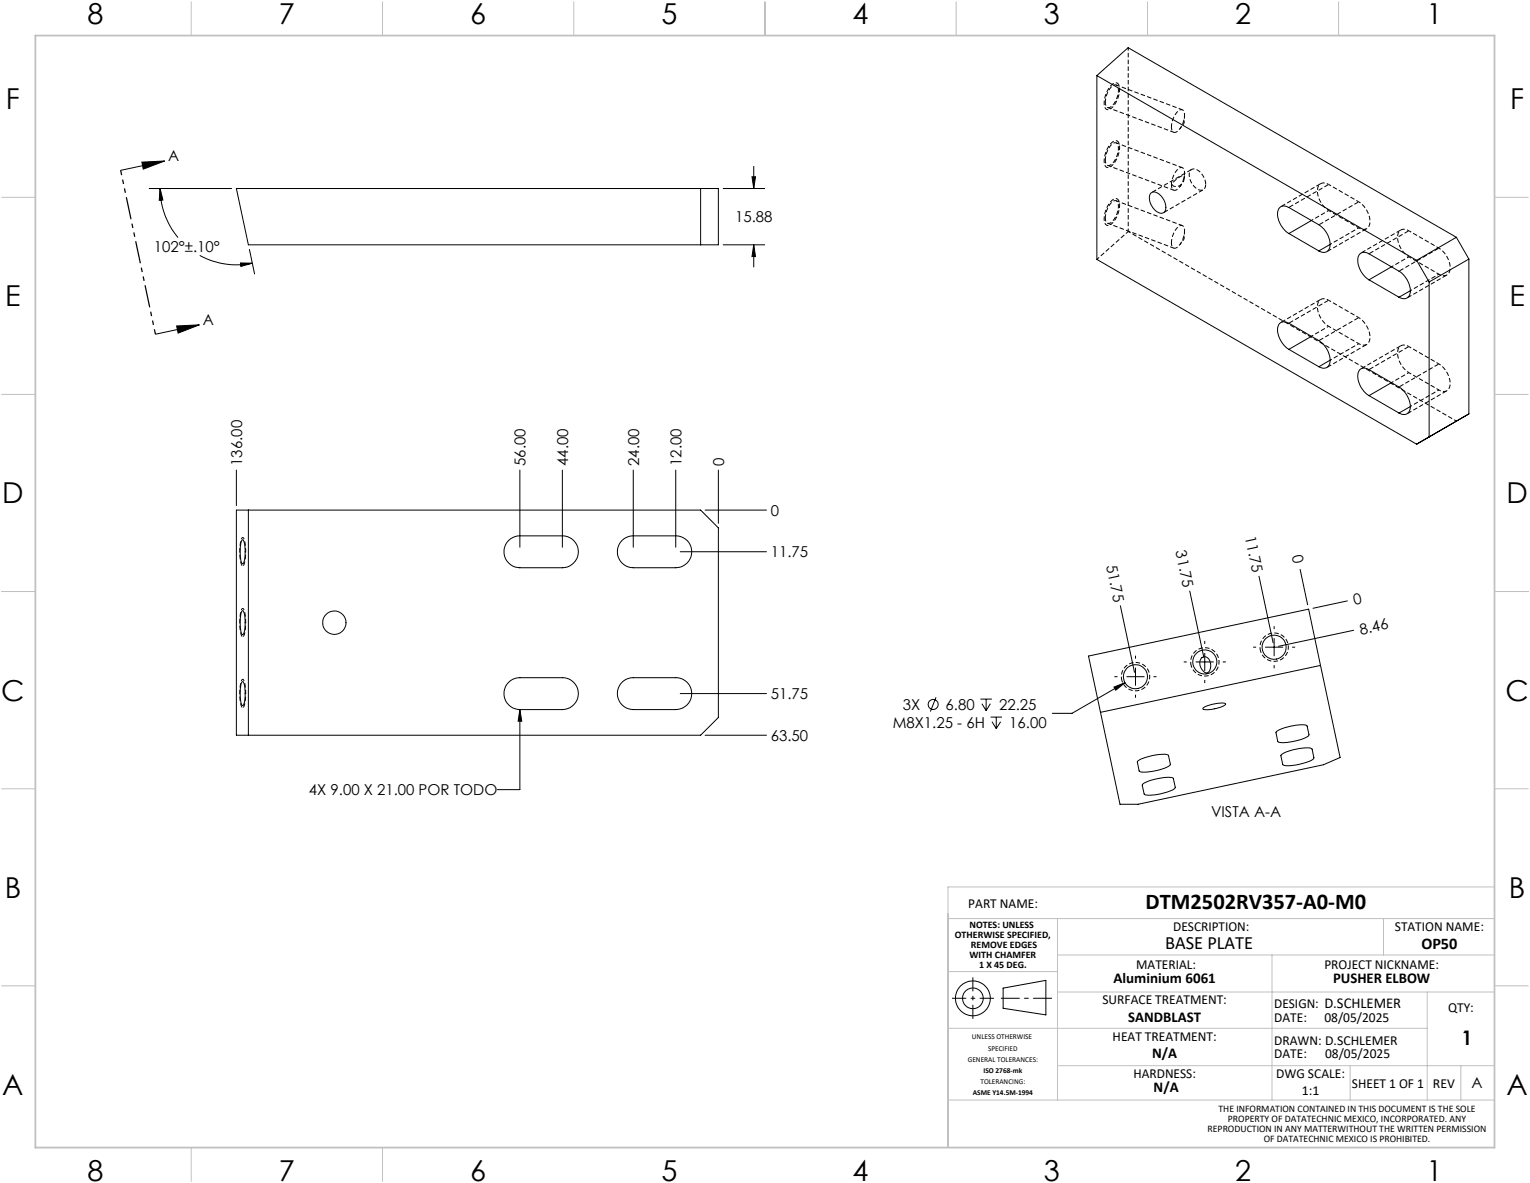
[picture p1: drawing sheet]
<svg xmlns="http://www.w3.org/2000/svg" width="432mm" height="334mm" viewBox="0 0 432 334" stroke-linecap="round" stroke-linejoin="round" font-family="sans-serif">
<g fill="none" stroke="#000" stroke-width=".28">
<path d="M309.6 21.3v51.9l90.2 52.1 14.7-8.6v-43.6M309.6 21.3l90.2 52.1M309.6 21.3l8.8-7.8 92.6 53.4M40 45.7l6.5-.3-6.1 2.3zM42 53.2h23.4M45.2 53.2l.8 3.2-1.1 .1zM45.2 53.2a21.7 21.7 0 0 0 5 13.8M46.5 45.4l-12.5 2.7M66.7 53.2h136v15.8h-132.6zM197.7 53.2v15.8M204 53.2h11.9M212.2 49.9h1l-.5 3.3z"/>
<path d="M212.7 46.8v6.4M324.8 54.5a2.19 2.19 0 0 1 3 .9 3.6 3.6 0 0 1 .7 4.5 2.72 2.72 0 0 1-3.4-1.8 3.3 3.3 0 0 1-.3-3.6zM56.4 72a21.7 21.7 0 0 0 14.8 2.2M67.9 74.2h3.3l-3.2 1zM70.4 70.3l1.5 7M204 69h11.9M212.7 69l.5 3.4h-1zM212.7 69v6.4M363.7 65.9a6.6 6.6 0 0 1-3-6.6 1.87 1.87 0 0 1 3-.8l8.5 4.9a6.6 6.6 0 0 1 3 6.6 1.9 1.9 0 0 1-3 .8M363.7 65.9l8.5 4.9M370.1 62.2l-6.4 3.7M375.4 68.9l-3.2 1.9"/>
<path d="M386.4 78.9a6.6 6.6 0 0 1-3.1-6.5 1.87 1.87 0 0 1 3.1-.8l8.4 4.9a6.6 6.6 0 0 1 3.1 6.6 1.87 1.87 0 0 1-3.1 .7M386.4 78.9l8.4 4.9M392.7 75.3l-6.3 3.6M399.8 73.4l3.5 6.1M403.3 79.5v43.7M411 66.9l-11.2 6.5M411 66.9l3.5 6.2M414.5 73.1l-11.2 6.4M49.8 91.9l6.5-.3-6 2.4zM56.3 91.6l-12.4 2.7M363.7 98.5a6.6 6.6 0 0 1-3-6.5 1.9 1.9 0 0 1 3-.8l8.5 4.9a6.6 6.6 0 0 1 3 6.5 1.9 1.9 0 0 1-3 .8M363.7 98.5l8.5 4.9"/>
<path d="M370.1 94.9l-6.4 3.6M398 82l-3.2 1.8M375.4 101.6l-3.2 1.8M386.4 111.6a6.6 6.6 0 0 1-3.1-6.6 1.87 1.87 0 0 1 3.1-.7l8.4 4.9a6.6 6.6 0 0 1 3.1 6.5 1.86 1.86 0 0 1-3.1 .8M386.4 111.6l8.4 4.9M392.7 107.9l-6.3 3.7M398 114.7l-3.2 1.8M66.7 132.6v10M146.7 132.6v21.8M158.7 132.6v21.8M178.7 132.6v21.8M190.7 132.6v21.8"/>
<path d="M202.7 132.6v15M66.7 143.9h131l5 5v53.5l-5 5h-131zM68.4 152.3l.1-.1a7.3 7.3 0 0 1 .6 5.1l-.3 1.3-.3 .4a8.2 8.2 0 0 1-.6-5.6zM70.1 143.9v63.5M143.5 152.4l.6-.4a4.5 4.5 0 0 1 2.6-.9h12a4.5 4.5 0 0 1 4.5 4.5 4.5 4.5 0 0 1-4.5 4.5h-12a4.5 4.5 0 0 1-4.1-2.7 4.5 4.5 0 0 1 .9-5zM175.5 152.4l.6-.4a4.5 4.5 0 0 1 2.6-.9h12a4.5 4.5 0 0 1 4.5 4.5 4.5 4.5 0 0 1-4.5 4.5h-12a4.5 4.5 0 0 1-4.1-2.8 4.5 4.5 0 0 1 .9-4.9zM192 155.6h24.3M199 143.9h17.3M68.4 172.3l.1-.1a7.3 7.3 0 0 1 .6 5.1l-.3 1.3-.3 .4a8.2 8.2 0 0 1-.6-5.6zM316.2 170.9l4 18.7M335.8 166.7l4 18.8M355.3 162.5l4 18.8"/>
<path d="M359.6 176.6v.9M359.6 180v5.1M366.9 160.6l2.1 10M380.3 169.5l-9.7 2.1M382 177.8l-21.2 4.5M68.2 192.4l.3-.2a5.3 5.3 0 0 1 .7 4 3.6 3.6 0 0 1-.7 2.8 5.7 5.7 0 0 1-.7-4zM143.5 192.5a4.2 4.2 0 0 1 3.2-1.4h12a4.5 4.5 0 0 1 4.5 4.5 4.5 4.5 0 0 1-4.5 4.5h-12a4.5 4.5 0 0 1-4.1-2.7 4.5 4.5 0 0 1 .9-4.9zM175.5 192.5a4.2 4.2 0 0 1 3.2-1.4h12a4.5 4.5 0 0 1 4.5 4.5 4.5 4.5 0 0 1-4.5 4.5h-12a4.5 4.5 0 0 1-4.1-2.8 4.5 4.5 0 0 1 .9-4.8zM192 195.6h24.3M264.2 196.7l-1.6 4M276.7 197.2h3.2M277.1 198.5l1.2 1.9"/>
<path d="M278.3 197.2v3.2M279.5 198.5l-1.2 1.9M314.4 193.8l3.1-1.2-2.6 2.1zM314.5 190.9h.9M317.5 192.6l-15 8.6h-5.5M317.9 190.9h5.1M320.5 184.9v.9M320.5 188.3v5.1M320.5 195.9v.9M325.5 190.9h.9M334.1 186.7h.8M337.5 186.7h5"/>
<path d="M339.2 185.5a1.46 1.46 0 0 1 2.2 .8 2.67 2.67 0 0 1-.7 3.5h-.2a2.83 2.83 0 0 1-1.3-4.3zM339.7 199.6l1-.5 2.1-.6a4.3 4.3 0 0 1 3.1 0 5.1 5.1 0 0 1-3.7 1.5 3.5 3.5 0 0 1-2.8-.1zM340 180.8v.8M340 184.2v5M340 191.8v.9M345.1 186.7h.9M353.7 182.5h.8M357 182.5h5.1M359.6 187.6v.9M364.7 182.5h.8M372.7 187.7l-62.1 13.2M372.7 187.7l-3.4-15.9-62.1 13.2 3.4 15.9"/>
<path d="M372.7 187.7l5.5 26-4.7 2-52.3 11.1h-5.1l-5.5-25.9M146.7 200.1l.5 3.3h-1zM146.7 200.1v22.6h-6.3M199 207.4h17.3M279.6 202.3h3.2M280 203.6l1.2 1.9M281.2 202.3v3.2M282.4 203.6l-1.2 1.9M321.1 214.6a14.4 14.4 0 0 1 8.4-1.7l.3 .2 .5 2.5a6.3 6.3 0 0 1-4.2 1.8 8.8 8.8 0 0 1-4.5 .2l-.6-2.6zM360.1 206.5a12.9 12.9 0 0 1 8.7-1.8l.6 2.5a6.3 6.3 0 0 1-4.2 1.9 8.8 8.8 0 0 1-4.5 .1zM361.6 212.8a14.5 14.5 0 0 1 8.4-1.7l.3 .2 .5 2.6a14.1 14.1 0 0 1-7.8 2.1l-1-.4-.5-2.4zM322.5 221.2a14.9 14.9 0 0 1 8.4-1.8l.3 .2 .4 2.6a12 12 0 0 1-6.8 2.1l-1.8-.2-.6-2.6z"/>
<path d="M283.1 278.7l12.1-2.2v9.8l-12.1-1.9z"/>
<circle cx="94.4" cy="175.6" r="3.3"/>
<circle cx="263.4" cy="198.7" r="1.4"/>
<circle cx="320.4" cy="190.9" r="3.4"/>
<circle cx="340" cy="186.7" r="3.4"/>
<circle cx="359.6" cy="182.6" r="3.4"/>
<circle cx="274.6" cy="281.6" r="4.9"/>
<circle cx="274.6" cy="281.6" r="2.91"/>
</g>
<g fill="none" stroke="#000" stroke-width=".28" stroke-dasharray="1.3 .6" stroke-dashoffset=".7" stroke-linecap="butt">
<path d="M313.8 30.4a6.8 6.8 0 0 0 1.8-6.7 1.32 1.32 0 0 0-2.1 .5 6.7 6.7 0 0 0-1.5 6.3l.8 .4 1-.5M313.8 46.7a6.8 6.8 0 0 0 1.8-6.6 1.32 1.32 0 0 0-2.1 .4 6.7 6.7 0 0 0-1.5 6.4l.8 .4 1-.6M375 52a1.94 1.94 0 0 0-2.3-.2 1.94 1.94 0 0 0-.9 2.1 7 7 0 0 0 3.2 5.5M375 59.4l-4.9 2.8M313.8 63.1a6.8 6.8 0 0 0 1.8-6.7 1.32 1.32 0 0 0-2.1 .4 6.7 6.7 0 0 0-1.5 6.4l.8 .4 1-.5M383.5 64.3a1.94 1.94 0 0 0 2.2 .2 1.94 1.94 0 0 0 .9-2.1 7 7 0 0 0-3.1-5.5M397.6 65.1a1.94 1.94 0 0 0-2.2-.2 1.94 1.94 0 0 0-1 2 7 7 0 0 0 3.2 5.5M397.6 72.4l-4.9 2.8M406.1 77.3a1.94 1.94 0 0 0 2.2 .3 1.94 1.94 0 0 0 1-2.1 7 7 0 0 0-3.2-5.5M375 84.7a1.94 1.94 0 0 0-2.3-.2 1.94 1.94 0 0 0-.9 2 7 7 0 0 0 3.2 5.5M375 92l-4.9 2.8M383.5 96.9a1.94 1.94 0 0 0 2.2 .3 1.94 1.94 0 0 0 .9-2.1 7 7 0 0 0-3.1-5.5"/>
<path d="M397.6 97.7a1.94 1.94 0 0 0-2.2-.2 1.94 1.94 0 0 0-1 2.1 7 7 0 0 0 3.2 5.5M397.6 105.1l-4.9 2.8M406.1 110a1.94 1.94 0 0 0 2.2 .2 1.94 1.94 0 0 0 1-2 7 7 0 0 0-3.2-5.6"/>
</g>
<g fill="none" stroke="#000" stroke-width=".28" stroke-dasharray="1.3 .6" stroke-dashoffset="-.1" stroke-linecap="butt">
<path d="M328.4 60l11.2-6.5M336.3 47.8l-11.2 6.5M340.3 52a4.3 4.3 0 0 0-3.6-4.3 2.03 2.03 0 0 0-.9 2.9 3.7 3.7 0 0 0 3.6 3l.5-.4 .4-1.2M363.8 58.5l11.2-6.5M372.7 51.8l-11.2 6.5M372.2 63.4l11.3-6.5M374.5 71l11.2-6.5M386.4 71.6l11.2-6.5M394.9 76.5l11.2-6.5M395.4 64.9l-11.3 6.4M363.8 91.2l11.2-6.5M372.2 96.1l11.3-6.5"/>
<path d="M372.7 84.5l-11.2 6.4M395.4 97.5l-11.3 6.5M397.1 84l11.2-6.4M374.5 103.6l11.2-6.4M386.4 104.2l11.2-6.5M394.9 109.1l11.2-6.5M397.1 116.7l11.2-6.5"/>
</g>
<path d="M383.5 56.9l-8.5-4.9M318.4 65.3l92.6 53.5M383.5 64.3l-8.5-4.9M406.1 70l-8.5-4.9M406.1 77.3l-8.5-4.9M383.5 89.6l-8.5-4.9M383.5 96.9l-8.5-4.9M406.1 102.6l-8.5-4.9M406.1 110l-8.5-4.9M316.6 191.7a4 4 0 0 1 5-4.7 4 4 0 0 1 1.7 6.7 4 4 0 0 1-6.7-1.7v-.3M336.1 187.5a4 4 0 0 1 5.1-4.6 4 4 0 0 1 1.7 6.6 4 4 0 0 1-6.7-1.7l-.1-.3M355.7 183.4a4 4 0 0 1 5-4.7 4 4 0 0 1 1.7 6.7 4 4 0 0 1-6.6-1.8l-.1-.2" fill="none" stroke="#000" stroke-width=".28" stroke-dasharray="1.3 .6" stroke-dashoffset=".5" stroke-linecap="butt"/>
<path d="M311.9 28.8a5.2 5.2 0 0 1 2.8-4.9l.3 .1a2.67 2.67 0 0 1 .4 3.1 4.4 4.4 0 0 1-2.5 3.3l-.7-.4-.3-1.2M330.6 35.8a5.2 5.2 0 0 1 2.8-4.9h.2a2.67 2.67 0 0 1 .5 3.2 4.4 4.4 0 0 1-2.6 3.3l-.6-.5-.3-1.1M311.9 45.1a5.2 5.2 0 0 1 2.8-4.9l.3 .1a2.67 2.67 0 0 1 .4 3.1 4.4 4.4 0 0 1-2.5 3.3l-.7-.4-.3-1.2M330.6 52.1a5.2 5.2 0 0 1 2.8-4.9l.2 .1a2.67 2.67 0 0 1 .5 3.1 4.4 4.4 0 0 1-2.6 3.3l-.6-.4-.3-1.2M311.9 61.4a5.2 5.2 0 0 1 2.8-4.8h.3a2.67 2.67 0 0 1 .4 3.2 4.4 4.4 0 0 1-2.5 3.2l-.7-.4-.3-1.2M330.6 68.4a5.2 5.2 0 0 1 2.8-4.8h.2a2.67 2.67 0 0 1 .5 3.2 4.4 4.4 0 0 1-2.6 3.2l-.6-.4-.3-1.2" fill="none" stroke="#000" stroke-width=".28" stroke-dasharray="1.3 .6" stroke-dashoffset=".3" stroke-linecap="butt"/>
<path d="M318.4 13.4v51.9M334.2 50.6l-.2-1a4 4 0 0 0-3.1 2.6 2.08 2.08 0 0 0 3.3-1.6M309.6 73.2l8.8-7.9" fill="none" stroke="#000" stroke-width=".28" stroke-dasharray="1.3 .6" stroke-dashoffset=".4" stroke-linecap="butt"/>
<path d="M312.6 30.3l18.7 7M333.7 31l-18.7-7M312.6 46.7l18.7 6.9M333.7 47.3l-18.7-7M312.6 63l18.7 7M333.7 63.6l-18.7-7" fill="none" stroke="#000" stroke-width=".28" stroke-dasharray="1.3 .6" stroke-dashoffset=".2" stroke-linecap="butt"/>
<path d="M333 36.4l1.2-1.6M334.2 34.8l.1-2M333 52.7l.7-.9M334.2 50.2l.1-1.1M333 69l1.2-1.6M334.2 67.4l.1-2" fill="none" stroke="#000" stroke-width=".28" stroke-dasharray="1.3 .6" stroke-dashoffset=".6" stroke-linecap="butt"/>
<path d="M375.4 68.9l8.1-4.6M398 82l8.1-4.7M375.4 101.6l8.1-4.7M398 114.6l8.1-4.6" fill="none" stroke="#000" stroke-width=".28" stroke-dasharray="1.3 .6" stroke-dashoffset=".8" stroke-linecap="butt"/>
<path d="M68.5 159.6a7.4 7.4 0 0 1-.8-5.1 3.3 3.3 0 0 1 .9-2.9 10.5 10.5 0 0 1 .5 6.6l-.3 1-.3 .4M68.5 179.6a7.4 7.4 0 0 1-.8-5.1 3.3 3.3 0 0 1 .9-2.9 10.5 10.5 0 0 1 .5 6.6l-.3 1-.3 .4M68.5 199.6a7.4 7.4 0 0 1-.8-5.1 3.3 3.3 0 0 1 .9-2.9 10.5 10.5 0 0 1 .5 6.6l-.3 1-.3 .4" fill="none" stroke="#000" stroke-width=".28" stroke-dasharray="1.3 .6" stroke-dashoffset="-.2" stroke-linecap="butt"/>
<path d="M34 48l9.9 46.3" fill="none" stroke="#000" stroke-width=".35" stroke-dasharray="6.3 1.3 1.3 1.3 1.3 1.3" stroke-dashoffset="4.9" stroke-linecap="butt"/>
<path d="M268.7 281.6h11.8" fill="none" stroke="#000" stroke-width=".28" stroke-dasharray="15.2 1.3 1.3 1.3" stroke-dashoffset="11.2" stroke-linecap="butt"/>
<path d="M274.6 287.4v-11.7" fill="none" stroke="#000" stroke-width=".28" stroke-dasharray="15.2 1.3 1.3 1.3" stroke-dashoffset="11.3" stroke-linecap="butt"/>
<path d="M282.5 281.6h14.4" fill="none" stroke="#000" stroke-width=".28" stroke-dasharray="15.2 1.3 1.3 1.3" stroke-dashoffset="10" stroke-linecap="butt"/>
<g fill="none" stroke="#c0c0c0" stroke-width=".28">
<path d="M54 .5v9.5M107.9 .5v9.5M161.9 .5v9.5M215.9 .5v9.5M269.8 .5v9.5M323.8 .5v9.5M377.8 .5v9.5M.5 55.6h9.5M421.8 55.6h9.5M.5 111.2h9.5M421.8 111.2h9.5M.5 166.8h9.5"/>
<path d="M421.8 166.8h9.5M.5 222.5h9.5M421.8 222.5h9.5M267.5 259.1h154.3M298.4 259.1v51.2M390.5 259.1v10.3M421.8 250.2h-154.3v73.5M.5 278.1h9.5M267.5 274h30.9M298.4 269.4h123.4M298.4 279.8h123.4M359 269.4v40.9"/>
<path d="M402.8 279.8v30.5M421.8 278.1h9.5M267.5 290h135.3M267.5 310.3h154.3M298.4 300.6h123.4M381 300.6v9.7M402.8 300.6h.1M412.3 300.6v9.7M54 323.7v9.5M107.9 323.7v9.5M379.9 323.7v.1"/>
</g>
<path d="M10 10h411.8v313.7h-411.8z" fill="none" stroke="#c0c0c0" stroke-width=".5"/>
<g fill="#000">
<path d="M314.4 193.8l3.1-1.2-2.6 2.1zM146.7 200.1l.5 3.3h-1z"/>
<path d="M40 45.7l6.5-.3-6.1 2.3zM49.8 91.9l6.5-.3-6 2.4z"/>
<path d="M212.2 49.9h1l-.5 3.3zM212.7 69l.5 3.4h-1zM45.2 53.2l.8 3.2-1.1 .1zM67.9 74.2h3.3l-3.2 1z"/>
</g>
<g font-size="8.1">
<text x="24.7" y="6.6">8</text>
<text x="78.7" y="6.6">7</text>
<text x="132.7" y="6.6">6</text>
<text x="186.7" y="6.6">5</text>
<text x="240.6" y="6.6">4</text>
<text x="294.6" y="6.6">3</text>
<text x="348.6" y="6.6">2</text>
<text x="402.6" y="6.6">1</text>
<text x="1.7" y="30.8">F</text>
<text x="426.2" y="30.8">F</text>
<text x="1.5" y="86.4">E</text>
<text x="426" y="86.4">E</text>
<text x=".6" y="142">D</text>
<text x="425.1" y="142">D</text>
<text x=".3" y="197.6">C</text>
<text x="424.8" y="197.6">C</text>
<text x="1.3" y="253.2">B</text>
<text x="425.8" y="253.2">B</text>
<text x=".6" y="308.8">A</text>
<text x="425.1" y="308.8">A</text>
<text x="24.7" y="333">8</text>
<text x="78.7" y="333">7</text>
<text x="132.7" y="333">6</text>
<text x="186.7" y="333">5</text>
<text x="240.6" y="333">4</text>
<text x="294.6" y="333">3</text>
<text x="348.6" y="333">2</text>
<text x="402.6" y="333">1</text>
</g>
<text font-size="6.3" x="323.3" y="256.4">DTM2502RV357-A0-M0</text>
<text font-size="5.6" x="412.5" y="294.7">1</text>
<text font-size="5.3" x="328.8" y="267.6">BASE PLATE</text>
<text font-size="4.6" x="401.1" y="267.6">OP50</text>
<g font-size="4.2">
<text x="47.5" y="45.4">A</text>
<text x="207.5" y="62.7">15.88</text>
<text x="43.4" y="71.1">102°±.10°</text>
<text x="57.3" y="91.7">A</text>
<text x="68.3" y="131.4" transform="rotate(-90 68.3 131.4)">136.00</text>
<text x="148.3" y="131.4" transform="rotate(-90 148.3 131.4)">56.00</text>
<text x="160.3" y="131.4" transform="rotate(-90 160.3 131.4)">44.00</text>
<text x="180.3" y="131.4" transform="rotate(-90 180.3 131.4)">24.00</text>
<text x="192.3" y="131.4" transform="rotate(-90 192.3 131.4)">12.00</text>
<text x="204.3" y="131.4" transform="rotate(-90 204.3 131.4)">0</text>
<text x="217.5" y="145.5">0</text>
<text x="331.8" y="155.5" transform="rotate(78 331.8 155.5)">31.75</text>
<text x="351.3" y="151.4" transform="rotate(78 351.3 151.4)">11.75</text>
<text x="217.5" y="157.2">11.75</text>
<text x="312.2" y="159.7" transform="rotate(78 312.2 159.7)">51.75</text>
<text x="364.5" y="157" transform="rotate(78 364.5 157)">0</text>
<text x="382.3" y="170.7" transform="rotate(-12 382.3 170.7)">0</text>
<text x="384" y="179" transform="rotate(-12 384 179)">8.46</text>
<text x="217.5" y="197.2">51.75</text>
<text x="254.8" y="200.2">3X</text>
<text x="266.9" y="200.2">6.80</text>
<text x="282" y="200.2">22.25</text>
<text x="217.5" y="209">63.50</text>
<text x="252" y="205.3">M8X1.25 - 6H</text>
<text x="284.8" y="205.3">16.00</text>
<text x="87.2" y="224.3">4X 9.00 X 21.00 POR TODO</text>
<text x="341.8" y="230.3">VISTA A-A</text>
<text x="314.2" y="277.3">Aluminium 6061</text>
<text x="376.2" y="277.3">PUSHER ELBOW</text>
<text x="318.4" y="288.1">SANDBLAST</text>
<text x="325.2" y="298.5">N/A</text>
<text x="325.6" y="308">N/A</text>
<text x="415.3" y="306.7">A</text>
</g>
<g font-size="3.9">
<text x="273.3" y="256.1">PART NAME:</text>
<text x="331.1" y="262.7">DESCRIPTION:</text>
<text x="393.7" y="262.7">STATION NAME:</text>
<text x="320.6" y="273.2">MATERIAL:</text>
<text x="373.8" y="273.2">PROJECT NICKNAME:</text>
<text x="311.1" y="283.3">SURFACE TREATMENT:</text>
<text x="359.6" y="284.3">DESIGN: D.SCHLEMER</text>
<text x="408.7" y="285.5">QTY:</text>
<text x="314" y="293.6">HEAT TREATMENT:</text>
<text x="359.6" y="288.1">DATE:</text>
<text x="373.8" y="288.1">08/05/2025</text>
<text x="359.6" y="294.6">DRAWN: D.SCHLEMER</text>
<text x="359.6" y="298.5">DATE:</text>
<text x="374" y="298.5">08/05/2025</text>
<text x="319.9" y="303.9">HARDNESS:</text>
<text x="360.2" y="303.9">DWG SCALE:</text>
<text x="367.4" y="308.9">1:1</text>
<text x="381.6" y="306.8">SHEET 1 OF 1</text>
<text x="404.4" y="306.8">REV</text>
</g>
<g font-size="2.8">
<text x="273.6" y="261.9">NOTES: UNLESS</text>
<text x="269.5" y="264.7">OTHERWISE SPECIFIED,</text>
<text x="274" y="267.5">REMOVE EDGES</text>
<text x="273.6" y="270.3">WITH CHAMFER</text>
<text x="276.3" y="273.2">1 X 45 DEG.</text>
<text x="343.9" y="313.5">THE INFORMATION CONTAINED IN THIS DOCUMENT IS THE SOLE</text>
<text x="346.5" y="316.3">PROPERTY OF DATATECHNIC MEXICO, INCORPORATED. ANY</text>
<text x="340.8" y="319.2">REPRODUCTION IN ANY MATTERWITHOUT THE WRITTEN PERMISSION</text>
<text x="356.6" y="322">OF DATATECHNIC MEXICO IS PROHIBITED.</text>
</g>
<g font-size="2.1">
<text x="274.3" y="292.9">UNLESS OTHERWISE</text>
<text x="273.1" y="299.4">GENERAL TOLERANCES:</text>
<text x="278.9" y="296.3">SPECIFIED</text>
<text x="276.7" y="305.7">TOLERANCING:</text>
<text x="277.6" y="302.5">ISO 2768-mk</text>
<text x="274.5" y="308.8">ASME Y14.5M-1994</text>
</g>
</svg>
